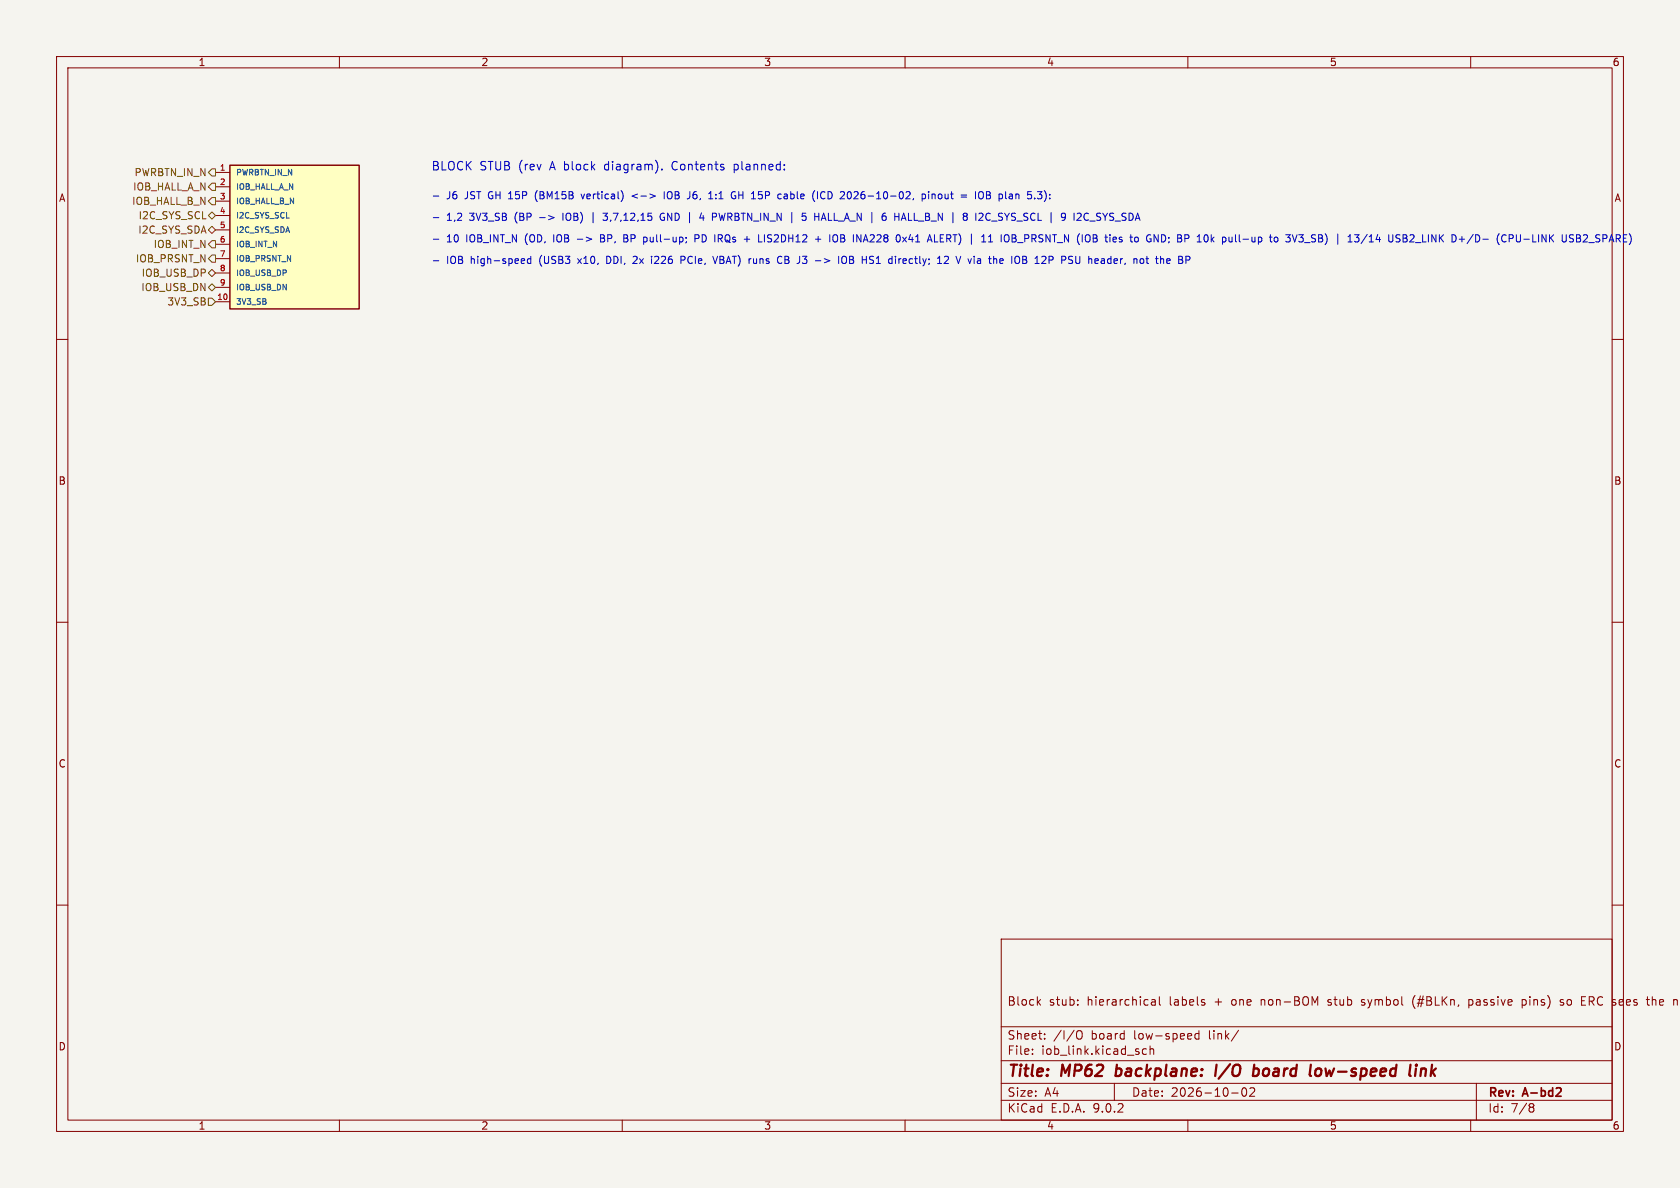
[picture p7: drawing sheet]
<svg xmlns="http://www.w3.org/2000/svg" width="297mm" height="210mm" viewBox="0 0 297 210" stroke-linecap="round" stroke-linejoin="round" font-family="sans-serif">
<path d="M0 0h297v210h-297z" fill="#f5f4ef" stroke="#f5f4ef" stroke-width=".18"/>
<g fill="none" stroke="#840000" stroke-width=".18">
<path d="M10 10h277v190h-277zM12 12h273v186h-273zM60 10v2M110 10v2M160 10v2M210 10v2M260 10v2M10 60h2M285 60h2M10 110h2M285 110h2M10 160h2"/>
<path d="M177 166h108v32h-108zM183.5 177.1l.5 .6M184 176.7l-.6 .6M190.5 177.6v.1M190.5 176.8v.1M203.6 176.8h.6v.9M204.2 177.1h-.5a.29 .29 0 0 0-.2 .3 .29 .29 0 0 0 .2 .3l.5-.1M205 176.2v1.3l.2 .2M213 177.3v.3M234.7 177.6l.2 .1M234.8 176.8v.3M240.7 177.6l.4 .1"/>
<path d="M240.9 176.7l-.2 .2 .2 .3M250.2 176a1.72 1.72 0 0 0 0 2.3M259.7 176.8h.5M259.7 177.6h.5M259.7 176.7v1.5M269.1 176.8l.4-.1 .3 .3M269.1 176.7v1.5M269.8 177.4l-.3 .3-.4-.1M276.4 176.8l-.4-.1-.2 .2 .1 .2 .5 .2v.3h-.6M279.6 177.7h.7M279.6 176.2h.7M285 160h2"/>
<path d="M292.1 176.2v1.5M292.5 176.7l-.4 .1M60 198v2M110 198v2M160 198v2M177 194.5h108M177 191.5h108M177 187.5h108M177 181.5h108M182.5 186.3v.1M182.5 185.5v.1M184.7 183.6v.1"/>
<path d="M184.7 182.8v.1M190.5 182.3a.5 .5 0 0 1 .6-.1 .5 .5 0 0 1 .2 .5v.5a.5 .5 0 0 1-.5 .5 .5 .5 0 0 1-.5-.5v-.5zM197 191.5v3M202.7 185.5l-.5-.1-.2 .3v.4l.1 .2h.6M203.3 185.5l.2-.1 .4 .1 .1 .9M203.3 184.9v1.5M210 198v2M212 182.8l-.5-.1-.3 .3v.4l.2 .2h.6M212 182.2v1.5M217.7 193.2h1.2M219 182.1l-1.3 2M219.7 192.4l.2-.1a.81 .81 0 0 1 .6 .6 .81 .81 0 0 1-.3 .8l-.2 .1a.81 .81 0 0 1-.3-1.4z"/>
<path d="M221 192.4l.5-.1 .2 .1 .1 .3-.9 1.1h.9M260 198v2M261 191.5v6.5M270.6 195.1l.4 .1 .2 .2-.3 .3M270.6 195.7h.3M270.9 195.7l.2 .2 .1 .4-.2 .2-.4 .1"/>
</g>
<path d="M275.1 193.8h.9M275.9 192.4v.5" fill="none" stroke="#840000" stroke-width=".3"/>
<g fill="none" stroke="#840000" stroke-width=".4">
<path d="M197.2 190.1l.2 .1M197.5 188.2l-.3 2M215.1 188.2l-.3 2M217.5 188.1l-2.1 2.6M221.6 189l.2-.1 .6 .1 .2 .3-.1 .5a.66 .66 0 0 1-1 .3M221.7 188.2l-.2 2M232.8 189a.5 .5 0 0 1 .8 .3l-.1 .5a.62 .62 0 0 1-.7 .4M250.3 188.9l-.1 1.3M250.4 188.2v.2M250.4 188.2l-.1 .1 .1 .1M250.4 188.2l.1 .1-.1 .1M251.3 189.1a.49 .49 0 0 1 .8 .1l-.1 1"/>
<path d="M251.3 188.9l-.2 1.3"/>
</g>
<path d="M40.6 29.2h22.9v25.4h-22.9z" fill="#ffffc2"/>
<path d="M40.6 29.2h22.9v25.4h-22.9z" fill="none" stroke="#840000" stroke-width=".25"/>
<path d="M38.1 30.5h2.5M38.1 33h2.5M38.1 35.6h2.5M38.1 38.1h2.5M38.1 40.6h2.5M38.1 43.2h2.5M38.1 45.7h2.5M38.1 48.3h2.5M38.1 50.8h2.5M38.1 53.3h2.5" fill="none" stroke="#840000" stroke-width=".18"/>
<path d="M36.8 38.1l.7-.6 .6 .6-.6 .6zM37.5 29.8h.6v1.3h-.6l-.7-.6zM37.5 32.4h.6v1.3h-.6l-.7-.7zM37.5 34.9h.6v1.3h-.6l-.7-.6zM36.8 40.6l.7-.6 .6 .6-.6 .7zM36.8 48.3l.7-.7 .6 .7-.6 .6zM36.8 50.8l.7-.6 .6 .6-.6 .6zM36.8 52.7h.7l.6 .6-.6 .7h-.7zM37.5 42.5h.6v1.3h-.6l-.7-.6zM37.5 45.1h.6v1.3h-.6l-.7-.7z" fill="none" stroke="#725600" stroke-width=".18"/>
<g fill="none" stroke="#0000c2" stroke-width=".18">
<path d="M76.6 34.7h1M76.6 38.5h1M94.7 34.1l-.1 .4 .1 .8M99.5 37.7v1.3M102.7 34.3l.3 .8 .3-.8M104.8 37.6v1.8M106.6 37.7h.8l-.4 .5h.3M106.6 38.8l.2 .2 .5-.1M112.7 34.3l-1 .4 1 .3M117 29.9v.1M117.2 38.4h.3M117.4 33.9v1.2"/>
<path d="M117.4 37.7a.59 .59 0 0 0-.7 .6 .59 .59 0 0 0 .7 .6l.1-.1M118.3 33.9h-.2a.81 .81 0 0 0 .2 1.2M124 37.6l-.3 .9h.8M124.3 38.1v.9M125.3 35.1h.7M126.6 35v.1M126.6 34.4v.1M127.1 37.7l.3 1.3M129.7 33.9h.3M129.8 29v1.5M129.8 30h.1M129.8 34.6h.3v.4l-.4 .1"/>
<path d="M129.9 29l-.1 .1M130.6 33.9v1.2M130.6 34.5h.7M138.6 35l.2 .1h.4M138.7 34.4h.4l.1 .7M139.2 34.6l-.4 .1-.2 .1M145.3 38.6h.6M145.6 37.7l.4 1.3M145.8 33.9a.59 .59 0 0 0-.7 .6 .59 .59 0 0 0 .7 .6M150.2 33.9a.79 .79 0 0 1 0 1.2M158.2 37.7v1.3M158.2 38.3h.7"/>
<path d="M160.6 37.7v1.3h.6M161.5 35.1l-.1 .2M163 34.4l.4-.1 .2 .2-.1 .6h-.5M163 34.3v1.3M164.2 33.9v.1M164.2 34.3v.8M164.8 34.4l.2-.1 .3 .1v.7M164.8 34.3v.8M170.5 37.7h.3l.2 .2-.2 .3M170.5 38.2h.3M170.8 38.2l.2 .3v.2l-.1 .2-.4 .1M172.5 33.9v1.2"/>
<path d="M172.5 37.7v1.3M173.1 34.1l.2-.2 .5 .2M173.5 37.7l-.4 .1M173.7 38.2l-.7 .8h.8M174.4 33.9h.4l.3 .2-.3 .4 .3 .1v.3l-.2 .2h-.5zM174.4 34.5h.4M175.3 39.1h1M183.4 33.9h.8l-.4 .5 .3 .1 .1 .4-.3 .2h-.3M184.6 33.7l.3 .4M184.9 35.3l-.3 .3M190.4 37.8l.5-.1 .2 .3-.7 1h.7M192.7 39.1h.9"/>
<path d="M76.6 42.3h1M76.6 46.1h1M92.6 45.7l.1 .3-.6 .2M92.7 46.5l-.1 .1M93.8 45.3v1.3M93.8 45.8l-.3-.1-.3 .3 .2 .5h.4M102.1 42.3h.9M106.2 42.1h.4M106.6 41.5h-.4v1.3h.5M107.6 45.3h-.3v1.3h.3M110.3 41.5l.5 .1M110.3 42.1h.4"/>
<path d="M110.7 42.1l.2 .1M110.8 42l-.1 .1M110.9 42.7l-.6 .1M112.4 45.3l-.5 .1M112.6 45.9l-.7 .7h.7M114.2 41.9l.2 .3v.3l-.2 .3M116.4 45.9l-.7 .7h.8M120.4 46l.6-.1 .1-.2v-.3l-.7-.1v1.3M121.3 42v.1M121.4 42.7l-.2 .2M122.9 42.2l.6-.1 .1-.2-.1-.3-.6-.1v1.3M126.9 45.3l-.5 1.3"/>
<path d="M127 41.5l.6 .1M127.3 42.2l.4 .6M127.6 42.1l-.6 .1M135.1 41.5v1.3M138 45.3l.2 .1M138.2 46.5l-.2 .1M138.8 45.9h.4M139.2 45.3h-.4v1.3h.5M141.9 45.3h.7l-.4 .5 .3 .1M142.5 46.5l-.5 .1M144.2 42.3h.9M145.7 45.7l1 .4-1 .4"/>
<path d="M147.9 41.6a.9 .9 0 0 1 0 1.1M148.3 45.3v1.3M148.6 42.1h.5M148.9 45.5l.2-.2a.43 .43 0 0 1 .6 .4v.5a.42 .42 0 0 1-.5 .4 .42 .42 0 0 1-.4-.4zM149.1 41.5h-.5v1.3h.5M150.2 45.9h.4M150.6 45.3h-.4v1.3h.5M152.6 42.8l.4-1.3 .5 1.3M152.7 42.4h.6M154.2 46l.2 .2-.2 .4M154.3 45.3l.1 .1M158.9 45.7v.9"/>
<path d="M159.3 45.7l-.4 .3M159.6 41.9l.6 .9M160.2 41.9l-.6 .9M161 41.4l-.3 .9h.8M165.2 42.8h.6M166.2 42.1h.5M166.8 41.5h-.6v1.3h.6M167 45.4l.4-.1 .3 .4-.8 .9h.8M171.1 45.7l.3 .9 .3-.9M178.9 41.5l.6 .1 .1 .3-.2 .2M178.9 42.1h.5M179.4 42.1l.3 .2-.1 .3-.7 .2"/>
<path d="M179.9 42.9h1M190.9 45.3v1l-.1 .2M193.3 41.5l.6 .1M193.3 42.1h.4M193.7 42.1l.2 .1M193.9 42.7l-.6 .1M193.9 42l-.2 .1M196 45.7l.4 .1M196.4 46.5l-.4 .1M196.4 45.3v1.3M203.2 42.2h.3l-.1 .5-.3 .1-.3-.2M203.4 41.6l-.3-.1-.3 .2"/>
<path d="M204.3 45.7h.5M204.4 45.3v1.1l.4 .2M206.6 42v.1M206.7 42.7l-.1 .2M208.4 45.9h.4M208.8 45.3h-.4v1.3h.5M216.1 41.9v1.3M216.1 42.7l.1 .1M216.2 41.9l-.1 .1M219.7 42.3h1M227.3 41.5h.8l-.4 .5 .3 .1v.5l-.1 .2-.6-.2M228.5 41.5l.4 1.3 .4-1.3"/>
<path d="M231.8 42.7h.6M231.9 42l.5 .2M232.4 41.5l-.5 .1M241.7 41.4l-1.1 1.7M243.6 41.4l-.3 .9h.8M249.3 41.6l.4-.1 .3 .4-.8 .9h.8M250.2 42.9h1M262.1 42.3h1M268.8 41.5l-.1 1.1-.1 .2-.4-.1M269.4 42.3h1M279.9 42.8h.7M280.6 41.6v.4"/>
<path d="M280.9 42.9h1M282.1 42.7l.5 .1M282.6 41.5h-.3l-.2 .2 .1 .3 .4 .2"/>
</g>
<g font-size="2.8" fill="#840000">
<text x="178" y="190.9">Title:</text>
<text x="187.7" y="190.9">MP62</text>
<text x="198.1" y="190.9">backplane:</text>
<text x="216.5" y="190.9">I/O</text>
<text x="224" y="190.9">board</text>
<text x="234.8" y="190.9">low-speed</text>
<text x="253.2" y="190.9">link</text>
</g>
<g font-size="2.1" fill="#0000c2">
<text x="76.2" y="30.2">BLOCK</text>
<text x="84.8" y="30.2">STUB (rev</text>
<text x="97.4" y="30.2">A block</text>
<text x="107.3" y="30.2">diagram).</text>
<text x="119.4" y="30.2">Contents</text>
<text x="130.4" y="30.2">planned:</text>
</g>
<g font-size="2.1" fill="#840000">
<text x="178" y="178">Block</text>
<text x="185.4" y="178">stub:</text>
<text x="192.2" y="178">hierarchical</text>
<text x="206.9" y="178">labels</text>
<text x="215" y="178">+</text>
<text x="218.1" y="178">one</text>
<text x="223.4" y="178">non-BOM</text>
<text x="235.5" y="178">stub</text>
<text x="241.5" y="178">symbol</text>
<text x="250.7" y="178">(#BLKn,</text>
<text x="260.8" y="178">passive</text>
<text x="270.4" y="178">pins)</text>
<text x="277.3" y="178">so</text>
<text x="281.2" y="178">ERC</text>
<text x="286.8" y="178">sees</text>
<text x="293.1" y="178">the</text>
<text x="178" y="184">Sheet:</text>
<text x="186.2" y="184">/I/O</text>
<text x="193" y="184">board</text>
<text x="200.6" y="184">low-speed</text>
<text x="214" y="184">link/</text>
<text x="178" y="186.7">File:</text>
<text x="184.1" y="186.7">iob_link.kicad_sch</text>
<text x="178" y="196.9">KiCad</text>
<text x="178" y="194.1">Size:</text>
<text x="184.7" y="194.1">A4</text>
<text x="185.7" y="196.9">E.D.A.</text>
<text x="193.3" y="196.9">9.0.2</text>
<text x="200" y="194.1">Date:</text>
<text x="207" y="194.1">2026-10-02</text>
<text x="263" y="194.3">Rev:</text>
<text x="263" y="196.9">Id:</text>
<text x="267.1" y="196.9">7/8</text>
<text x="269.4" y="194.3">A-bd2</text>
</g>
<g font-size="1.8" fill="#840000">
<text x="35" y="11.9">1</text>
<text x="85" y="11.9">2</text>
<text x="135" y="11.9">3</text>
<text x="185" y="11.9">4</text>
<text x="235" y="11.9">5</text>
<text x="285" y="11.9">6</text>
<text x="10.3" y="35.9">A</text>
<text x="285.3" y="35.9">A</text>
<text x="10.3" y="85.9">B</text>
<text x="285.3" y="85.9">B</text>
<text x="10.3" y="135.9">C</text>
<text x="285.3" y="135.9">C</text>
<text x="10.3" y="185.9">D</text>
<text x="285.3" y="185.9">D</text>
<text x="35" y="199.9">1</text>
<text x="85" y="199.9">2</text>
<text x="135" y="199.9">3</text>
<text x="185" y="199.9">4</text>
<text x="235" y="199.9">5</text>
<text x="285" y="199.9">6</text>
</g>
<g font-size="1.8" fill="#725600">
<text x="23.4" y="33.9">IOB_HALL_A_N</text>
<text x="23.7" y="31.3">PWRBTN_IN_N</text>
<text x="23.3" y="36.4">IOB_HALL_B_N</text>
<text x="24.3" y="41.5">I2C_SYS_SDA</text>
<text x="24.4" y="39">I2C_SYS_SCL</text>
<text x="23.9" y="46.6">IOB_PRSNT_N</text>
<text x="27.1" y="44">IOB_INT_N</text>
<text x="24.9" y="51.7">IOB_USB_DN</text>
<text x="24.9" y="49.1">IOB_USB_DP</text>
<text x="29.5" y="54.2">3V3_SB</text>
</g>
<g font-size="1.8" fill="#0000c2">
<text x="78.9" y="35.3">J6</text>
<text x="82.3" y="35.3">JST GH 15P</text>
<text x="95.2" y="35.3">(BM15B</text>
<text x="103.7" y="35.3">vertical)</text>
<text x="112.8" y="35.3">&lt;-&gt;</text>
<text x="118.6" y="35.3">IOB</text>
<text x="123" y="35.3">J6,</text>
<text x="127" y="35.3">1:1</text>
<text x="131.2" y="35.3">GH 15P</text>
<text x="139.8" y="35.3">cable</text>
<text x="146.1" y="35.3">(ICD</text>
<text x="151.3" y="35.3">2026-10-02,</text>
<text x="165.9" y="35.3">pinout</text>
<text x="173" y="35.3">=</text>
<text x="175.7" y="35.3">IOB</text>
<text x="180.1" y="35.3">plan</text>
<text x="185.4" y="35.3">5.3):</text>
<text x="78.9" y="39.1">1,2</text>
<text x="83.1" y="39.1">3V3_SB</text>
<text x="91.3" y="39.1">(BP</text>
<text x="95.8" y="39.1">-&gt;</text>
<text x="100.1" y="39.1">IOB)</text>
<text x="107.7" y="39.1">3,7,12,15</text>
<text x="118" y="39.1">GND |</text>
<text x="125.4" y="39.1">4</text>
<text x="127.8" y="39.1">PWRBTN_IN_N</text>
<text x="141.7" y="39.1">|</text>
<text x="144.1" y="39.1">5</text>
<text x="146.5" y="39.1">HALL_A_N |</text>
<text x="158.9" y="39.1">6</text>
<text x="161.2" y="39.1">HALL_B_N</text>
<text x="173.8" y="39.1">8</text>
<text x="176.2" y="39.1">I2C_SYS_SCL</text>
<text x="189.4" y="39.1">|</text>
<text x="191.8" y="39.1">9</text>
<text x="194.1" y="39.1">I2C_SYS_SDA</text>
<text x="78.9" y="42.9">10</text>
<text x="78.9" y="46.7">IOB</text>
<text x="82.5" y="42.9">IOB_INT_N</text>
<text x="83.3" y="46.7">high-speed</text>
<text x="93.1" y="42.9">(OD,</text>
<text x="95.6" y="46.7">(USB3</text>
<text x="98.3" y="42.9">IOB</text>
<text x="102.7" y="46.7">x10,</text>
<text x="102.7" y="42.9">-&gt;</text>
<text x="107" y="42.9">BP,</text>
<text x="107.9" y="46.7">DDI,</text>
<text x="111.3" y="42.9">BP</text>
<text x="112.8" y="46.7">2x</text>
<text x="115" y="42.9">pull-up;</text>
<text x="116.2" y="46.7">i226</text>
<text x="121.6" y="46.7">PCIe,</text>
<text x="124.3" y="42.9">PD</text>
<text x="127.6" y="46.7">VBAT) runs</text>
<text x="128" y="42.9">IRQs</text>
<text x="133.4" y="42.9">+</text>
<text x="136.2" y="42.9">LIS2DH12</text>
<text x="139.3" y="46.7">CB</text>
<text x="143" y="46.7">J3</text>
<text x="146.4" y="42.9">+</text>
<text x="149.1" y="42.9">IOB</text>
<text x="150.7" y="46.7">IOB</text>
<text x="153.5" y="42.9">INA228</text>
<text x="155.1" y="46.7">HS1</text>
<text x="160" y="46.7">directly;</text>
<text x="161.3" y="42.9">0x41</text>
<text x="167.2" y="42.9">ALERT) |</text>
<text x="168.9" y="46.7">12</text>
<text x="172.4" y="46.7">V via</text>
<text x="177.1" y="42.9">11</text>
<text x="178.6" y="46.7">the</text>
<text x="180.7" y="42.9">IOB_PRSNT_N</text>
<text x="182.7" y="46.7">IOB</text>
<text x="187.1" y="46.7">12P</text>
<text x="192" y="46.7">PSU</text>
<text x="194.3" y="42.9">(IOB</text>
<text x="196.9" y="46.7">header,</text>
<text x="199.6" y="42.9">ties</text>
<text x="204.2" y="42.9">to</text>
<text x="205.1" y="46.7">not</text>
<text x="207.2" y="42.9">GND; BP</text>
<text x="209.3" y="46.7">the</text>
<text x="216.6" y="42.9">10k</text>
<text x="221.2" y="42.9">pull-up</text>
<text x="229.9" y="42.9">to</text>
<text x="232.9" y="42.9">3V3_SB)</text>
<text x="241.9" y="42.9">|</text>
<text x="244.3" y="42.9">13/14</text>
<text x="251.6" y="42.9">USB2_LINK</text>
<text x="263" y="42.9">D+/D-</text>
<text x="271.2" y="42.9">(CPU-LINK</text>
<text x="282.9" y="42.9">USB2_SPARE)</text>
</g>
<g font-size="1.4" fill="#a90000">
<text x="38.8" y="30.2">1</text>
<text x="38.8" y="32.8">2</text>
<text x="38.8" y="35.3">3</text>
<text x="38.8" y="37.8">4</text>
<text x="38.8" y="40.4">5</text>
<text x="38.8" y="42.9">6</text>
<text x="38.8" y="45.5">7</text>
<text x="38.3" y="53.1">10</text>
<text x="38.8" y="48">8</text>
<text x="38.8" y="50.5">9</text>
</g>
<g font-size="1.4" fill="#006464">
<text x="41.7" y="31.2">PWRBTN_IN_N</text>
<text x="41.7" y="33.7">IOB_HALL_A_N</text>
<text x="41.7" y="36.3">IOB_HALL_B_N</text>
<text x="41.7" y="38.8">I2C_SYS_SCL</text>
<text x="41.7" y="41.4">I2C_SYS_SDA</text>
<text x="41.7" y="43.9">IOB_INT_N</text>
<text x="41.7" y="46.4">IOB_PRSNT_N</text>
<text x="41.7" y="49">IOB_USB_DP</text>
<text x="41.7" y="51.5">IOB_USB_DN</text>
<text x="41.7" y="54.1">3V3_SB</text>
</g>
</svg>
